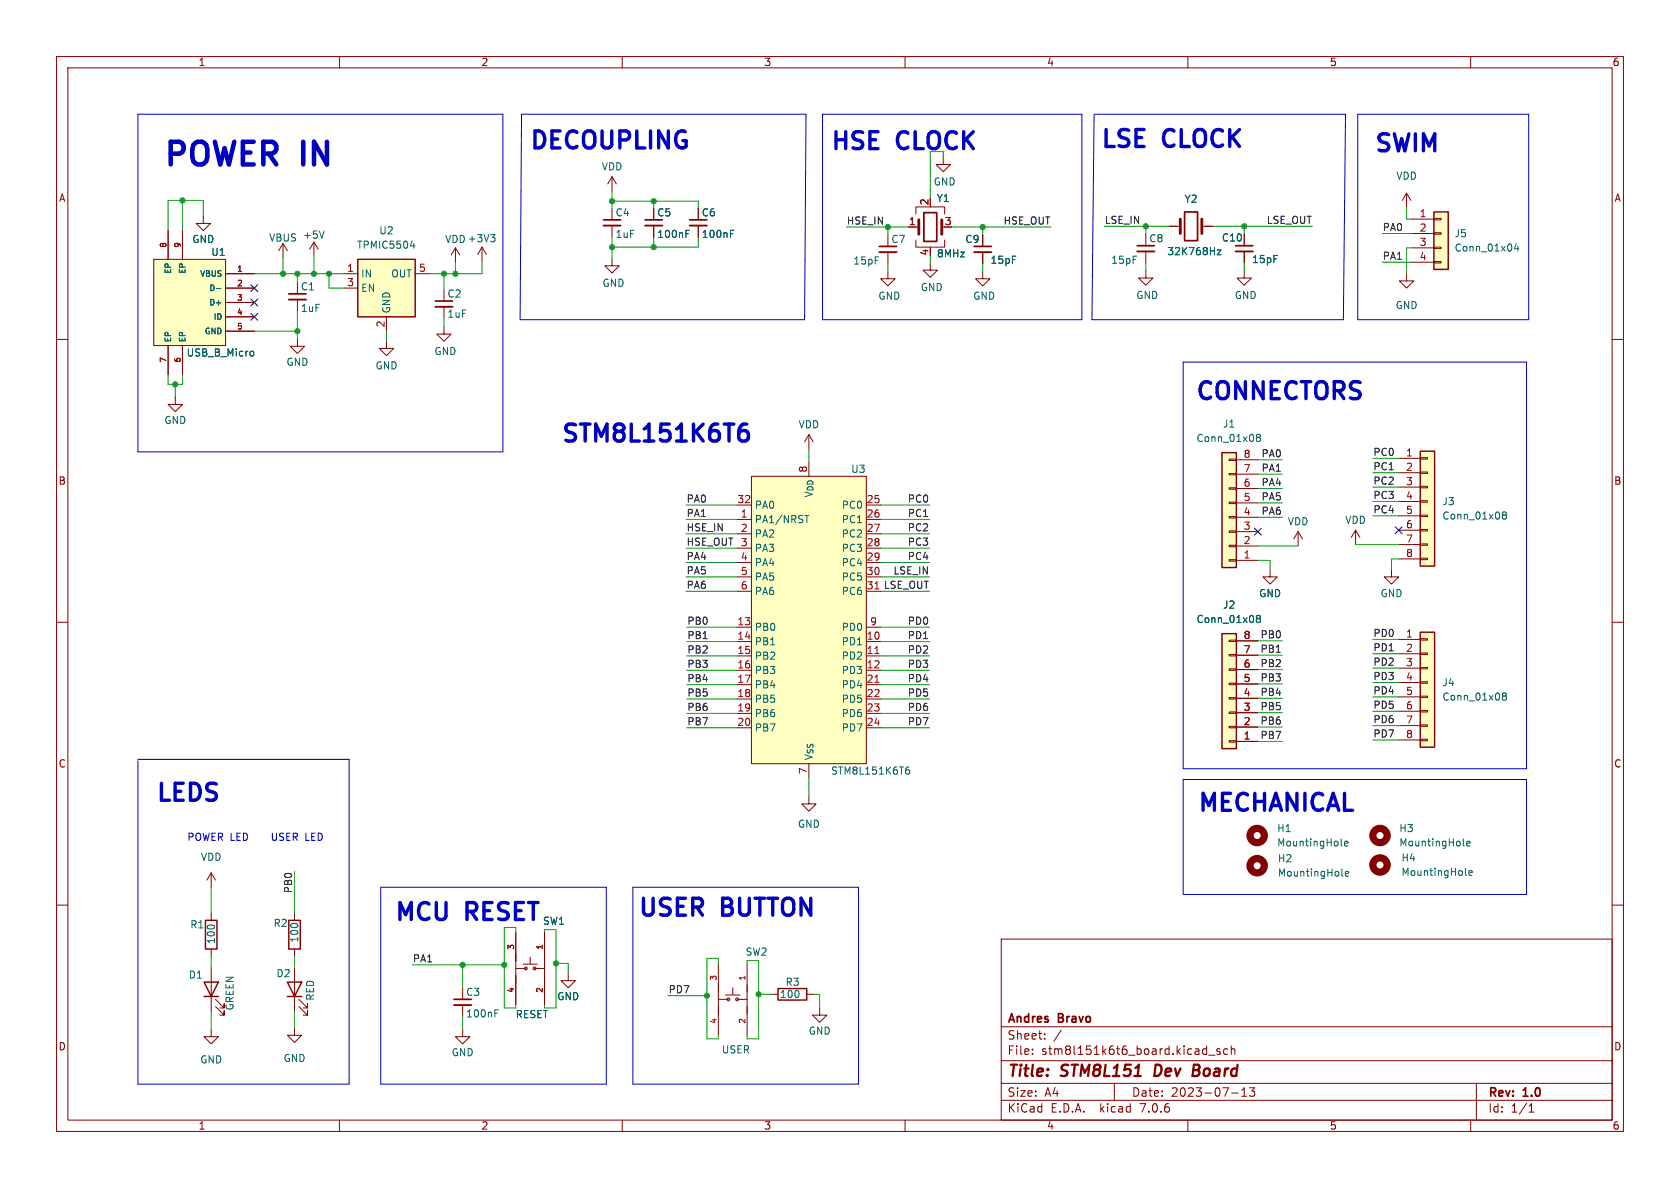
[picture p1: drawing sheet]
<svg xmlns="http://www.w3.org/2000/svg" width="297mm" height="210mm" viewBox="0 0 297 210" stroke-linecap="round" stroke-linejoin="round" font-family="sans-serif">
<g fill="none" stroke="#840000" stroke-width=".18">
<path d="M10 10h277v190h-277zM12 12h273v186h-273zM60 10v2M110 10v2M160 10v2M210 10v2M260 10v2M35.9 38.2v1.3h1.3l-1.3 1.3-1.2-1.3h1.2M108.2 31.2v2.6M108.2 39.9v2M108.2 31.2l-.8 1.3M108.2 31.2l.8 1.3"/>
<path d="M115.6 39.9v2M123.4 39.9v2M161.9 37.8v-1.2h5.1v1.2M166.8 27.8v1.3h1.2l-1.2 1.3-1.3-1.3h1.3M248.7 34.2l-.8 1.2M248.7 34.2v2.5M248.7 34.2l.7 1.2M249.7 38.7h3.8M253.5 38.6h1.3v.3h-1.3zM10 60h2M27.2 45.8h12.7v15.3h-12.7zM29.7 40.8v5"/>
<path d="M32.3 40.8v5M39.9 48.4h5.1M39.9 50.9h5.1M39.9 53.5h5.1M39.9 56h5.1M39.9 58.5h5.1M50 43.1l-.7 1.2M50 43.1v2.5M50 43.1l.8 1.2M52.6 59.9v1.3h1.2l-1.2 1.3-1.3-1.3h1.3M52.6 53v2M55.5 42.8l-.8 1.3"/>
<path d="M55.5 42.8v2.5M55.5 42.8l.8 1.3M60.7 48.4h2.5M60.7 50.9h2.5M68.3 56v2.5M73.4 48.4h2.5M78.5 57.8v1.3h1.3l-1.3 1.2-1.3-1.2h1.3M78.5 54.2v2.1M80.5 43.8l-.7 1.3M80.5 43.8v2.6M80.5 43.8l.8 1.3M85.2 43.7l-.7 1.3"/>
<path d="M85.2 43.7v2.5M85.2 43.7l.8 1.3M108.2 45.7v1.3h1.3l-1.3 1.3-1.3-1.3h1.3M157 48v1.3h1.2l-1.2 1.2-1.3-1.2h1.3M157 44.6v2M160.7 40.1h1.7M161.9 42.4v1.3h5.1v-1.3M164.5 46.5v1.3h1.2l-1.2 1.2-1.3-1.2h1.3M164.5 43.7v.2M173.7 48v1.3h1.3l-1.3 1.2-1.2-1.2h1.2M173.7 41.5v2.1M173.7 44.6v2"/>
<path d="M202.6 47.9v1.2h1.2l-1.2 1.3-1.3-1.3h1.3M202.6 44.5v2M206.8 40h1.9M212.5 40h1.9M220 47.9v1.2h1.2l-1.2 1.3-1.3-1.3h1.3M220 41.4v2M220 44.5v2M248.7 48.4v1.3h1.2l-1.2 1.2-1.3-1.2h1.3M249.7 41.3h3.8M249.7 43.8h3.8M249.7 46.4h3.8M253.5 46.2h1.3v.3h-1.3z"/>
<path d="M253.5 43.7h1.3v.2h-1.3zM253.5 41.1h1.3v.3h-1.3zM285 60h2M29.7 61.1v5.1M31 70.2v1.3h1.3l-1.3 1.3-1.3-1.3h1.3M32.3 61.1v5.1M68.3 60.3v1.3h1.3l-1.3 1.3-1.2-1.3h1.2M143 76.8v2.6M143 76.8l-.8 1.3M143 76.8l.8 1.3M130.3 91.8h2.5M130.3 94.4h2.5"/>
<path d="M130.3 89.3h2.5M130.3 96.9h2.5M130.3 99.4h2.5M132.8 84.2h20.4v50.8h-20.4zM153.2 91.8h2.5M153.2 94.4h2.5M153.2 89.3h2.5M153.2 96.9h2.5M153.2 99.4h2.5M217.3 81.2h1.3v.2h-1.3zM217.3 83.7h1.3v.2h-1.3zM217.3 86.2h1.3v.3h-1.3z"/>
<path d="M217.3 88.8h1.3v.2h-1.3zM217.3 91.3h1.3v.3h-1.3zM217.3 93.9h1.3v.2h-1.3zM217.3 96.4h1.3v.2h-1.3zM217.3 98.9h1.3v.3h-1.3zM218.6 99.1h3.8M218.6 96.5h3.8M218.6 94h3.8M218.6 91.4h3.8M218.6 88.9h3.8M218.6 86.4h3.8M218.6 83.8h3.8"/>
<path d="M218.6 81.3h3.8M229.5 94l-.8 1.3M229.5 94v2.5M229.5 94l.8 1.3M239.6 93.7l-.7 1.3M239.6 93.7v2.6M239.6 93.7l.8 1.3M247.3 81h3.8M247.3 83.6h3.8M247.3 86.1h3.8M247.3 88.6h3.8M247.3 91.2h3.8"/>
<path d="M247.3 93.7h3.8M247.3 96.3h3.8M247.3 98.8h3.8M251.1 98.7h1.2v.2h-1.2zM251.1 96.1h1.2v.3h-1.2zM251.1 93.6h1.2v.3h-1.2zM251.1 91.1h1.2v.2h-1.2zM251.1 88.5h1.2v.3h-1.2zM251.1 86h1.2v.2h-1.2zM251.1 83.4h1.2v.3h-1.2zM251.1 80.9h1.2v.3h-1.2zM10 110h2"/>
<path d="M130.3 113.4h2.5M130.3 116h2.5M130.3 118.5h2.5M130.3 110.9h2.5M130.3 102h2.5M130.3 104.5h2.5M153.2 113.4h2.5M153.2 116h2.5M153.2 118.5h2.5M153.2 110.9h2.5M153.2 102h2.5M217.3 113.2h1.3v.2h-1.3z"/>
<path d="M217.3 115.7h1.3v.3h-1.3zM217.3 118.2h1.3v.3h-1.3zM218.6 118.4h3.8M218.6 115.8h3.8M218.6 113.3h3.8M224.5 100.7v1.3h1.3l-1.3 1.3-1.2-1.3h1.2M246 100.7v1.3h1.3l-1.3 1.3-1.3-1.3h1.3M247.3 113h3.8M247.3 115.6h3.8M247.3 118.1h3.8M251.1 118h1.2v.2h-1.2zM251.1 115.4h1.2v.3h-1.2z"/>
<path d="M251.1 112.9h1.2v.3h-1.2zM285 110h2M130.3 121h2.5M130.3 123.6h2.5M130.3 126.1h2.5M130.3 128.7h2.5M143 135v2.5M153.2 121h2.5M153.2 123.6h2.5M153.2 126.1h2.5M153.2 128.7h2.5M217.3 120.8h1.3v.2h-1.3z"/>
<path d="M217.3 123.3h1.3v.3h-1.3zM217.3 125.9h1.3v.2h-1.3zM217.3 128.4h1.3v.3h-1.3zM217.3 130.9h1.3v.3h-1.3zM218.6 131.1h3.8M218.6 128.5h3.8M218.6 126h3.8M218.6 123.4h3.8M218.6 120.9h3.8M247.3 120.7h3.8M247.3 123.2h3.8M247.3 125.7h3.8"/>
<path d="M247.3 128.3h3.8M247.3 130.8h3.8M251.1 130.7h1.2v.2h-1.2zM251.1 128.1h1.2v.3h-1.2zM251.1 125.6h1.2v.3h-1.2zM251.1 123.1h1.2v.2h-1.2zM251.1 120.5h1.2v.3h-1.2zM10 160h2M37.3 154.3v2.5M37.3 154.3l-.7 1.3M37.3 154.3l.8 1.3M143 140.8v1.3h1.3l-1.3 1.3-1.3-1.3h1.3"/>
<path d="M285 160h2M37.3 161.4v1.3M37.3 167.8v1.2M37.3 171.1v7.6M38.1 177.9l1.5 1.6v-.8v.8h-.7M38.1 176.7l1.5 1.5v-.8v.8h-.7M52.1 161.4v1.3M52.1 167.8v1.2M52.1 171.1v7.6M52.8 177.9l1.6 1.6v-.8v.8h-.8M52.8 176.7l1.6 1.5v-.8v.8h-.8M81.8 177.7v2"/>
<path d="M91.2 164.8v12.7M91.2 171.2h1.8M92.5 170.4h2.5M93.7 169.2v1.2M94.5 171.2h1.8M96.3 164.8v12.7M100.5 172.1v1.3h1.2l-1.2 1.2-1.3-1.2h1.3M127 170.3v12.7M127 176.7h1.8M128.3 175.9h2.5M129.5 174.6v1.3M130.3 176.7h1.8"/>
<path d="M132.1 170.3v12.7M136.3 175.8h1.2M142.6 175.8h1.3M144.9 178.2v1.3h1.3l-1.3 1.2-1.3-1.2h1.3M177 166h108v32h-108zM37.3 182v1.3h1.3l-1.3 1.2-1.2-1.2h1.2M52.1 181.7v1.3h1.2l-1.2 1.3-1.3-1.3h1.3M60 198v2M81.8 182v1.3h1.3l-1.3 1.2-1.3-1.2h1.3M110 198v2M160 198v2M177 194.5h108"/>
<path d="M177 191.5h108M177 187.5h108M177 181.5h108M182.5 186.3v.1M182.5 185.5v.1M184.7 183.6v.1M184.7 182.8v.1M187.6 182.1l-1.3 2M197 191.5v3M210 198v2M213.7 186.5h1.1M215.7 185.5l-.4-.1-.2 .2 .1 .2 .5 .2v.3h-.6"/>
<path d="M217 185.5l-.4-.1-.3 .3v.4l.2 .2h.5M217.7 185.5l.2-.1 .3 .1 .1 .9M217.7 184.9v1.5M217.7 193.2h1.2M219.5 193.8h.9M219.5 192.7l.5-.4v1.5M220.9 192.3h.9l-.5 .6 .4 .1v.7l-.2 .1h-.4l-.2-.1M260 198v2M261 191.5v6.5M270.3 196.6h.9M270.3 195.5l.4-.4v1.5"/>
<circle cx="93" cy="171.2" r=".25"/>
<circle cx="94.5" cy="171.2" r=".25"/>
<circle cx="128.8" cy="176.7" r=".25"/>
<circle cx="130.3" cy="176.7" r=".25"/>
</g>
<path d="M204.3 188.2l-.2 2h.4M211 189.2h.6M211.1 188.2h.6M211.6 189.2l.3 .1M211.8 190.1l-1 .1M211.8 189.1l-.2 .1" fill="none" stroke="#840000" stroke-width=".4"/>
<g fill="none" stroke="#840000" stroke-width="1.3">
<circle cx="222.2" cy="147.7" r="1.27"/>
<circle cx="222.2" cy="153" r="1.27"/>
<circle cx="244" cy="152.9" r="1.27"/>
<circle cx="244" cy="147.7" r="1.27"/>
</g>
<g fill="none" stroke="#006464" stroke-width=".18">
<path d="M38.3 51h.7M57.3 40.8l-.4 1.3M72.6 43.5h.7M73.2 43v.9M86.7 41.5h.8l-.4 .5M87.3 42l.2 .2v.3l-.2 .2M121.3 41.3h.4M121.3 40.7h.6M129.1 41.3h.5M129.1 40.7h.6M215.2 44.2h.7l-.7 .8h.7M268 43.1l-.3 .9h.8"/>
<path d="M268.3 43.5v.9M44.4 62.1l.3 .1 .2 .1-.1 .5-.4 .1M222.3 77.3l-.2-.2 .2-.3h.3l.2 .2-.2 .3M222.3 77.3l-.2 .3 .1 .3 .1 .1h.4l.1-.2v-.2l-.2-.3M222.3 77.3h.3M142.3 91.1h.7M142.6 91.1v1.3M265.8 91l-.2-.2 .2-.3h.3l.2 .2-.2 .3M265.8 91l-.2 .3v.2l.2 .3h.3l.2-.3v-.2l-.2-.3M265.8 91h.3M222.3 109.3l-.2-.2 .2-.3h.3l.2 .2-.2 .3M222.3 109.3l-.2 .3 .1 .3 .1 .2 .4-.1 .1-.2v-.2l-.2-.3"/>
<path d="M222.3 109.3h.3M160.2 136.1h.4l.2 .2-.1 .5h-.5M160.7 135.6h-.4l-.1 .3M265.8 123l-.2-.2 .2-.3h.3l.2 .2-.2 .3M265.8 123l-.2 .3v.2l.2 .3h.3l.2-.3v-.2l-.2-.3M265.8 123h.3M237.1 149.4l.2 .2M237.2 154.7l.2 .2M237.7 149.1l.6-.1-.1-.2-.3-.1-.2 .2 .1 .6h.4M237.8 154.5l.6-.2v-.2l-.4-.1-.2 .2 .1 .6h.5M258.7 149.4l.2 .2M259.1 154.6l.2 .2"/>
<path d="M259.3 149.1l.6-.1-.1-.2-.3-.1-.2 .2 .1 .6h.4M259.7 154.3l.6-.1-.1-.2-.3-.1-.2 .2v.6h.5M87.5 179.1h.4M87.5 178.5h.6"/>
</g>
<path d="M106.7 39.9h3M114 39.9h3.1M121.9 39.9h3.1M51.1 53h3M77 54.2h3M155.4 44.6h3.1M172.2 44.6h3.1M201 44.5h3.1M218.4 44.5h3.1M80.3 177.7h3" fill="none" stroke="#840000" stroke-width=".33"/>
<path d="M106.7 38.9h3M114 38.9h3.1M121.9 38.9h3.1M163.3 37.6h2.3v5.1h-2.3zM209.4 37.5h2.3v5h-2.3zM51.1 51.9h3M77 53.2h3M155.4 43.6h3.1M172.2 43.6h3.1M201 43.4h3.1M218.4 43.4h3.1M80.3 176.7h3" fill="none" stroke="#840000" stroke-width=".3"/>
<g fill="#ffffc2" stroke="#ffffc2" stroke-width=".18">
<path d="M251.1 111.8h2.5v20.3h-2.5z"/>
<path d="M216 80h2.6v20.3h-2.6z"/>
<path d="M251.1 79.8h2.5v20.3h-2.5z"/>
<path d="M132.8 84.2h20.4v50.8h-20.4z"/>
<path d="M27.2 45.8h12.7v15.3h-12.7z"/>
<path d="M253.5 37.5h2.5v10.1h-2.5z"/>
<path d="M63.2 45.8h10.2v10.2h-10.2z"/>
<path d="M216 112h2.6v20.3h-2.6z"/>
<circle cx="128.8" cy="176.7" r=".25"/>
<circle cx="130.3" cy="176.7" r=".25"/>
<circle cx="93" cy="171.2" r=".25"/>
<circle cx="94.5" cy="171.2" r=".25"/>
</g>
<g fill="none" stroke="#840000" stroke-width=".25">
<path d="M253.5 37.5h2.5v10.1h-2.5zM63.2 45.8h10.2v10.2h-10.2zM251.1 79.8h2.5v20.3h-2.5zM216 80h2.6v20.3h-2.6zM216 112h2.6v20.3h-2.6zM251.1 111.8h2.5v20.3h-2.5zM36.1 173.6h2.5l-1.3 2.5zM36.1 176.1h2.5M36.3 162.7h2.1v5.1h-2.1zM50.8 173.6h2.5l-1.2 2.5zM50.8 176.1h2.5M51.1 162.7h2v5.1h-2z"/>
<path d="M137.5 174.8h5.1v2h-5.1z"/>
</g>
<path d="M154.7 115.5h.7M154.7 120.6h.7" fill="none" stroke="#a90000" stroke-width=".18"/>
<path d="M162.4 38.9v2.5M166.5 38.9v2.5M208.7 38.7v2.6M212.5 38.7v2.6" fill="none" stroke="#840000" stroke-width=".51"/>
<path d="M131.2 76.1h.5l.3 .2 .3 .4v.7l-.1 .3-.5 .3h-.5M132 75h-.5l-.3 .1" fill="none" stroke="#0000c2" stroke-width=".6"/>
<path d="M24.4 20.2h64.5v59.7h-64.5zM92.2 20.2h50.3l-.3 36.3h-50.3zM145.4 20.2h45.9v36.3h-45.9zM193.4 20.2l-.4 36.3h44.5l.4-36.3h-44.4M240 20.2h30.3v36.3h-30.3zM209.2 64h60.7v71.9h-60.7zM24.4 134.2h37.3v57.4h-37.3v-57.1M209.2 137.8h60.7v20.3h-60.7zM67.3 156.8h39.9v34.8h-39.9zM111.9 156.8h39.9v34.8h-39.9z" fill="none" stroke="#0000c2" stroke-width=".18"/>
<g fill="none" stroke="#009600" stroke-width=".18">
<path d="M32.3 35.4v5.4M35.9 38.2v-2.8h-6.2v5.4M108.2 35.6h15.2v1.2M108.2 33.8v3M115.6 35.6v1.2M164.5 26.8v8.3M248.7 36.7v2h1M45 48.4h15.7M45 58.5h7.6M50 45.6v2.8M52.6 48.4v1.5M52.6 55v4.9"/>
<path d="M55.5 45.3v3.1M58.2 48.4v2.5h2.5M68.3 58.5v1.8M78.5 48.4v2.8M78.5 56.3v1.5M80.5 46.4v2M85.2 46.2v2.2h-9.3M108.2 41.9v3.8M115.6 41.9v1.8M123.4 41.9v1.8h-15.2M149.6 40.1h11.1M157 40.1v1.4"/>
<path d="M157 46.6v1.4M164.5 45.2v1.3M168.3 40.1h17.5M173.7 40.1v1.4M173.7 46.6v1.4M195.2 40h11.6M202.6 40v1.4M202.6 46.5v1.4M214.4 40h17.6M220 40v1.4M220 46.5v1.4M244.3 46.4h5.4"/>
<path d="M244.3 41.3h5.4M249.7 43.8h-1v4.6M29.7 66.2v1.7h2.6v-1.7M31 67.9v2.3M143 79.4v2.3M121.3 91.8h9M121.3 94.4h9M121.3 89.3h9M121.3 96.9h9M121.3 99.4h9M155.7 91.8h8.6M155.7 94.4h8.6"/>
<path d="M155.7 89.3h8.6M155.7 96.9h8.6M155.7 99.4h8.6M222.4 91.4h4.3M222.4 86.4h4.3M222.4 99.1h2.1v1.6M222.4 88.9h4.3M222.4 96.5h7.1M222.4 83.8h4.3M222.4 81.3h4.3M239.6 96.3h7.7M242.7 81h4.6"/>
<path d="M242.7 83.6h4.6M242.7 86.1h4.6M242.7 88.6h4.6M242.7 91.2h4.6M247.3 98.8h-1.3v1.9M121.3 104.5h9M121.3 102h9M121.4 110.9h8.9M121.4 116h8.9M121.4 113.4h8.9M121.4 118.5h8.9M155.7 104.5h8.6"/>
<path d="M155.7 110.9h8.6M155.7 102h8.6M155.7 116h8.6M155.7 113.4h8.6M155.7 118.5h8.6M222.4 113.3h4.3M222.4 115.8h4.3M222.4 118.4h4.3M242.7 118.1h4.6M242.7 115.6h4.6M242.7 113h4.6M121.4 121h8.9"/>
<path d="M121.4 123.6h8.9M121.4 128.7h8.9M121.4 126.1h8.9M143 137.5v3.3M155.7 121h8.6M155.7 123.6h8.6M155.7 128.7h8.6M155.7 126.1h8.6M222.4 128.5h4.3M222.4 131.1h4.3M222.4 126h4.3M222.4 120.9h4.3"/>
<path d="M222.4 123.4h4.3M242.7 130.8h4.6M242.7 125.7h4.6M242.7 120.7h4.6M242.7 123.2h4.6M242.7 128.3h4.6M37.3 156.8v4.6M52.1 154.1v7.3M37.3 169v2.1M37.3 178.7v3.3M52.1 169v2.1M52.1 178.7v3"/>
<path d="M72.9 170.6h16.3M81.8 170.6v4M81.8 179.7v2.3M89.2 164v14.2h2v-.7M91.2 164v.8M96.3 164.8v-.5h2v13.9h-2v-.7M98.3 170.3h2.2v1.8M118.1 176h6.9M127 170.3v-.9h-2v14.2h2v-.6M132.1 170.3v-.5h2v13.8h-2v-.6M134.1 175.8h2.2M143.9 175.8h1v2.4"/>
</g>
<path d="M44.3 55.4l1.3 1.2M44.3 52.9l1.3 1.2M44.3 50.3l1.3 1.2M45.6 55.4l-1.3 1.2M45.6 52.9l-1.3 1.2M45.6 50.3l-1.3 1.2M221.8 93.4l1.2 1.2M223 93.4l-1.2 1.2M246.7 93.1l1.2 1.2M247.9 93.1l-1.2 1.2" fill="none" stroke="#000084" stroke-width=".18"/>
<g fill="#009600" stroke="#009600" stroke-width=".18">
<circle cx="220" cy="40" r=".46"/>
<circle cx="202.6" cy="40" r=".46"/>
<circle cx="173.7" cy="40.1" r=".46"/>
<circle cx="55.5" cy="48.4" r=".46"/>
<circle cx="52.6" cy="48.4" r=".46"/>
<circle cx="31" cy="67.9" r=".46"/>
<circle cx="32.3" cy="35.4" r=".46"/>
<circle cx="52.6" cy="58.5" r=".46"/>
<circle cx="50" cy="48.4" r=".46"/>
<circle cx="134.1" cy="175.8" r=".46"/>
<circle cx="125" cy="176" r=".46"/>
<circle cx="89.2" cy="170.6" r=".46"/>
<circle cx="98.3" cy="170.3" r=".46"/>
<circle cx="115.6" cy="43.7" r=".46"/>
<circle cx="108.2" cy="43.7" r=".46"/>
<circle cx="157" cy="40.1" r=".46"/>
<circle cx="108.2" cy="35.6" r=".46"/>
<circle cx="115.6" cy="35.6" r=".46"/>
<circle cx="80.5" cy="48.4" r=".46"/>
<circle cx="78.5" cy="48.4" r=".46"/>
<circle cx="58.2" cy="48.4" r=".46"/>
<circle cx="81.8" cy="170.6" r=".46"/>
</g>
<g font-size="5.6" fill="#0000c2">
<text x="28.7" y="29.6">POWER</text>
<text x="53.7" y="29.6">IN</text>
</g>
<g font-size="4.2" fill="#0000c2">
<text x="93.5" y="26.5">DECOUPLING</text>
<text x="146.7" y="26.7">HSE</text>
<text x="194.4" y="26.3">LSE</text>
<text x="205.9" y="26.3">CLOCK</text>
<text x="242.8" y="27.1">SWIM</text>
<text x="211.2" y="70.9">CONNECTORS</text>
<text x="99.1" y="78.4">STM8L151K6T6</text>
<text x="27.4" y="141.9">LEDS</text>
<text x="211.6" y="143.6">MECHANICAL</text>
<text x="69.6" y="162.9">MCU</text>
<text x="112.6" y="162.2">USER</text>
<text x="127.8" y="162.2">BUTTON</text>
</g>
<g font-size="4.2" fill="#009600">
<text x="158.9" y="26.7">CLOCK</text>
<text x="82.7" y="162.9">RESET</text>
</g>
<g font-size="2.8" fill="#840000">
<text x="178" y="190.9">Title:</text>
<text x="187.7" y="190.9">STM8L151</text>
<text x="204.9" y="190.9">Dev</text>
<text x="212.5" y="190.9">Board</text>
</g>
<g font-size="2.1" fill="#840000">
<text x="178" y="184">Sheet:</text>
<text x="178" y="181.2">Andres</text>
<text x="187.2" y="181.2">Bravo</text>
<text x="178" y="186.7">File:</text>
<text x="184.1" y="186.7">stm8l151k6t6_board.kicad_sch</text>
<text x="178" y="196.9">KiCad</text>
<text x="178" y="194.1">Size:</text>
<text x="184.7" y="194.1">A4</text>
<text x="185.7" y="196.9">E.D.A.</text>
<text x="194.6" y="196.9">kicad</text>
<text x="200" y="194.1">Date:</text>
<text x="201.8" y="196.9">7.0.6</text>
<text x="207" y="194.1">2023-07-13</text>
<text x="263" y="194.3">Rev:</text>
<text x="263" y="196.9">Id:</text>
<text x="267.1" y="196.9">1/1</text>
<text x="269.4" y="194.3">1.0</text>
</g>
<g font-size="1.8" fill="#840000">
<text x="35" y="11.9">1</text>
<text x="85" y="11.9">2</text>
<text x="135" y="11.9">3</text>
<text x="185" y="11.9">4</text>
<text x="235" y="11.9">5</text>
<text x="285" y="11.9">6</text>
<text x="10.3" y="35.9">A</text>
<text x="285.3" y="35.9">A</text>
<text x="116.1" y="38.5">C5</text>
<text x="124" y="38.5">C6</text>
<text x="10.3" y="85.9">B</text>
<text x="285.3" y="85.9">B</text>
<text x="10.3" y="135.9">C</text>
<text x="285.3" y="135.9">C</text>
<text x="10.3" y="185.9">D</text>
<text x="285.3" y="185.9">D</text>
<text x="35" y="199.9">1</text>
<text x="85" y="199.9">2</text>
<text x="135" y="199.9">3</text>
<text x="185" y="199.9">4</text>
<text x="235" y="199.9">5</text>
<text x="285" y="199.9">6</text>
</g>
<g font-size="1.8" fill="#006464">
<text x="106.3" y="30.3">VDD</text>
<text x="165" y="33">GND</text>
<text x="165.5" y="35.9">Y1</text>
<text x="246.8" y="32">VDD</text>
<text x="67" y="41.6">U2</text>
<text x="108.7" y="38.5">C4</text>
<text x="209.3" y="36">Y2</text>
<text x="33.9" y="43.2">GND</text>
<text x="37.3" y="45.4">U1</text>
<text x="47.5" y="42.9">VBUS</text>
<text x="53.5" y="42.4">+5V</text>
<text x="63" y="44.2">TPMIC5504</text>
<text x="78.6" y="43.2">VDD+3V3</text>
<text x="108.7" y="42.3">1uF</text>
<text x="116.1" y="42.3">100nF</text>
<text x="124" y="42.3">100nF</text>
<text x="150.8" y="47">15pF</text>
<text x="157.5" y="43.2">C7</text>
<text x="165.5" y="45.7">8MHz</text>
<text x="170.6" y="43.2">C9</text>
<text x="175" y="46.8">15pF</text>
<text x="196.4" y="46.8">15pF</text>
<text x="203.1" y="43">C8</text>
<text x="206.3" y="45.3">32K768Hz</text>
<text x="215.9" y="42.9">C10</text>
<text x="221.2" y="46.7">15pF</text>
<text x="257.1" y="42.1">J5</text>
<text x="257.1" y="44.7">Conn_01x04</text>
<text x="53.1" y="51.5">C1</text>
<text x="63.8" y="49.3">IN</text>
<text x="63.8" y="51.8">EN</text>
<text x="69.1" y="49.3">OUT</text>
<text x="79" y="52.8">C2</text>
<text x="106.4" y="50.9">GND</text>
<text x="155.2" y="53.2">GND</text>
<text x="162.7" y="51.7">GND</text>
<text x="172" y="53.2">GND</text>
<text x="200.8" y="53.1">GND</text>
<text x="218.2" y="53.1">GND</text>
<text x="53.1" y="55.3">1uF</text>
<text x="69.2" y="55.5" transform="rotate(-90 69.2 55.5)">GND</text>
<text x="79" y="56.4">1uF</text>
<text x="246.6" y="54.8">GND</text>
<text x="32.9" y="63.2">USB_B_Micro</text>
<text x="50.5" y="64.9">GND</text>
<text x="66.3" y="65.5">GND</text>
<text x="76.7" y="63">GND</text>
<text x="29" y="75.2">GND</text>
<text x="141.1" y="75.9">VDD</text>
<text x="216.1" y="75.8">J1</text>
<text x="150.4" y="83.8">U3</text>
<text x="211.4" y="78.3">Conn_01x08</text>
<text x="143.9" y="88.1" transform="rotate(-90 143.9 88.1)">V_{DD}</text>
<text x="254.9" y="89.5">J3</text>
<text x="133.3" y="92.7">PA1/NRST</text>
<text x="133.3" y="95.2">PA2</text>
<text x="133.3" y="90.1">PA0</text>
<text x="148.7" y="90.1">PC0</text>
<text x="148.7" y="92.7">PC1</text>
<text x="148.7" y="95.2">PC2</text>
<text x="227.6" y="93.1">VDD</text>
<text x="237.7" y="92.8">VDD</text>
<text x="254.9" y="92">Conn_01x08</text>
<text x="133.3" y="97.8">PA3</text>
<text x="133.3" y="100.3">PA4</text>
<text x="148.7" y="97.8">PC3</text>
<text x="148.7" y="100.3">PC4</text>
<text x="133.3" y="102.8">PA5</text>
<text x="133.3" y="105.4">PA6</text>
<text x="148.7" y="102.8">PC5</text>
<text x="148.7" y="105.4">PC6</text>
<text x="216.1" y="107.8">J2</text>
<text x="222.5" y="105.8">GND</text>
<text x="244" y="105.8">GND</text>
<text x="133.3" y="111.7">PB0</text>
<text x="148.7" y="111.7">PD0</text>
<text x="211.4" y="110.3">Conn_01x08</text>
<text x="133.3" y="114.3">PB1</text>
<text x="133.3" y="116.8">PB2</text>
<text x="133.3" y="119.4">PB3</text>
<text x="148.7" y="114.3">PD1</text>
<text x="148.7" y="116.8">PD2</text>
<text x="148.7" y="119.4">PD3</text>
<text x="133.3" y="121.9">PB4</text>
<text x="133.3" y="124.4">PB5</text>
<text x="148.7" y="121.9">PD4</text>
<text x="148.7" y="124.4">PD5</text>
<text x="254.9" y="121.5">J4</text>
<text x="254.9" y="124.1">Conn_01x08</text>
<text x="133.3" y="127">PB6</text>
<text x="133.3" y="129.5">PB7</text>
<text x="148.7" y="127">PD6</text>
<text x="148.7" y="129.5">PD7</text>
<text x="143.9" y="134.5" transform="rotate(-90 143.9 134.5)">V_{SS}</text>
<text x="146.8" y="137.1">STM8L151K6T6</text>
<text x="141" y="146.5">GND</text>
<text x="225.7" y="147.3">H1</text>
<text x="225.7" y="149.8">MountingHole</text>
<text x="247.3" y="147.3">H3</text>
<text x="247.3" y="149.8">MountingHole</text>
<text x="35.4" y="152.4">VDD</text>
<text x="225.8" y="152.6">H2</text>
<text x="225.8" y="155.2">MountingHole</text>
<text x="247.7" y="152.5">H4</text>
<text x="247.7" y="155">MountingHole</text>
<text x="33.5" y="164.3">R1</text>
<text x="38.2" y="167" transform="rotate(-90 38.2 167)">100</text>
<text x="48.3" y="164.1">R2</text>
<text x="52.9" y="166.7" transform="rotate(-90 52.9 166.7)">100</text>
<text x="95.9" y="163.7">SW1</text>
<text x="33.3" y="173.2">D1</text>
<text x="48.8" y="172.9">D2</text>
<text x="131.7" y="169.1">SW2</text>
<text x="41.5" y="178.7" transform="rotate(-90 41.5 178.7)">GREEN</text>
<text x="55.7" y="177" transform="rotate(-90 55.7 177)">RED</text>
<text x="82.3" y="176.3">C3</text>
<text x="98.4" y="177">GND</text>
<text x="137.8" y="176.6">100</text>
<text x="138.8" y="174.5">R3</text>
<text x="82.3" y="180.1">100nF</text>
<text x="91.1" y="180.2">RESET</text>
<text x="142.9" y="183.1">GND</text>
<text x="35.3" y="188.2">GND</text>
<text x="50" y="187.9">GND</text>
<text x="79.8" y="186.9">GND</text>
<text x="127.5" y="186.4">USER</text>
</g>
<g font-size="1.8" fill="#0f0f0f">
<text x="149.6" y="39.8">HSE_IN</text>
<text x="177.3" y="39.8">HSE_OUT</text>
<text x="195.2" y="39.7">LSE_IN</text>
<text x="223.8" y="39.7">LSE_OUT</text>
<text x="244.3" y="40.9">PA0</text>
<text x="244.3" y="46">PA1</text>
<text x="222.9" y="83.5">PA1</text>
<text x="222.9" y="80.9">PA0</text>
<text x="242.7" y="83.2">PC1</text>
<text x="242.7" y="80.7">PC0</text>
<text x="121.3" y="88.9">PA0</text>
<text x="160.4" y="88.9">PC0</text>
<text x="222.9" y="88.6">PA5</text>
<text x="222.9" y="86">PA4</text>
<text x="242.7" y="88.3">PC3</text>
<text x="242.7" y="85.8">PC2</text>
<text x="121.3" y="94">HSE_IN</text>
<text x="121.3" y="91.5">PA1</text>
<text x="160.4" y="94">PC2</text>
<text x="160.4" y="91.5">PC1</text>
<text x="222.9" y="91.1">PA6</text>
<text x="242.7" y="90.8">PC4</text>
<text x="121.3" y="99.1">PA4</text>
<text x="121.3" y="101.6">PA5</text>
<text x="121.3" y="96.6">HSE_OUT 3</text>
<text x="157.8" y="101.6">LSE_IN</text>
<text x="160.4" y="99.1">PC4</text>
<text x="160.4" y="96.6">PC3</text>
<text x="121.3" y="104.2">PA6</text>
<text x="153.1" y="104.3">31 LSE_OUT</text>
<text x="121.4" y="113.1">PB1</text>
<text x="121.4" y="110.5">PB0</text>
<text x="160.4" y="113.1">PD1</text>
<text x="160.4" y="110.5">PD0</text>
<text x="222.7" y="112.9">PB0</text>
<text x="242.7" y="112.7">PD0</text>
<text x="121.4" y="115.6">PB2</text>
<text x="121.4" y="118.1">PB3</text>
<text x="160.4" y="118.1">PD3</text>
<text x="160.4" y="115.6">PD2</text>
<text x="222.7" y="118">PB2</text>
<text x="222.7" y="115.5">PB1</text>
<text x="242.7" y="117.8">PD2</text>
<text x="242.7" y="115.2">PD1</text>
<text x="121.4" y="120.7">PB4</text>
<text x="121.4" y="125.8">PB6</text>
<text x="121.4" y="123.2">PB5</text>
<text x="160.4" y="125.8">PD6</text>
<text x="160.4" y="123.2">PD5</text>
<text x="160.4" y="120.7">PD4</text>
<text x="222.7" y="120.6">PB3</text>
<text x="222.7" y="123.1">PB4</text>
<text x="222.7" y="125.6">PB5</text>
<text x="242.7" y="125.4">PD5</text>
<text x="242.7" y="122.8">PD4</text>
<text x="242.7" y="120.3">PD3</text>
<text x="121.4" y="128.3">PB7</text>
<text x="160.4" y="128.3">PD7</text>
<text x="222.7" y="130.7">PB7</text>
<text x="222.7" y="128.2">PB6</text>
<text x="242.7" y="130.5">PD7</text>
<text x="242.7" y="127.9">PD6</text>
<text x="51.7" y="158" transform="rotate(-90 51.7 158)">PB0</text>
<text x="72.9" y="170.2">PA1</text>
<text x="118.1" y="175.7">PD7</text>
</g>
<g font-size="1.8" fill="#a90000">
<text x="160.6" y="39.9">1</text>
<text x="164.2" y="36.4" transform="rotate(-90 164.2 36.4)">2</text>
<text x="166.9" y="39.9">3</text>
<text x="250.9" y="38.5">1</text>
<text x="250.9" y="41">2</text>
<text x="164.2" y="45.3" transform="rotate(-90 164.2 45.3)">4</text>
<text x="250.9" y="43.6">3</text>
<text x="250.9" y="46.1">4</text>
<text x="61.3" y="48.1">1</text>
<text x="61.3" y="50.7">3</text>
<text x="74" y="48.1">5</text>
<text x="68.1" y="58" transform="rotate(-90 68.1 58)">2</text>
<text x="142.7" y="83.6" transform="rotate(-90 142.7 83.6)">8</text>
<text x="219.8" y="83.6">7</text>
<text x="219.8" y="81">8</text>
<text x="248.5" y="80.8">1</text>
<text x="248.5" y="83.3">2</text>
<text x="130.3" y="89">32</text>
<text x="153.1" y="89">25</text>
<text x="219.8" y="88.6">5</text>
<text x="219.8" y="86.1">6</text>
<text x="248.5" y="85.9">3</text>
<text x="248.5" y="88.4">4</text>
<text x="130.9" y="91.6">1</text>
<text x="130.9" y="94.1">2</text>
<text x="153.1" y="91.6">26</text>
<text x="153.1" y="94.1">27</text>
<text x="219.8" y="93.7">3</text>
<text x="219.8" y="91.2">4</text>
<text x="248.5" y="90.9">5</text>
<text x="248.5" y="93.5">6</text>
<text x="130.9" y="99.2">4</text>
<text x="130.9" y="101.7">5</text>
<text x="153.1" y="96.6">28</text>
<text x="153.1" y="99.2">29</text>
<text x="153.1" y="101.7">30</text>
<text x="219.8" y="98.8">1</text>
<text x="219.8" y="96.3">2</text>
<text x="248.5" y="96">7</text>
<text x="248.5" y="98.6">8</text>
<text x="130.9" y="104.3">6</text>
<text x="130.3" y="110.6">13</text>
<text x="130.3" y="113.2">14</text>
<text x="153.1" y="113.2">10</text>
<text x="153.7" y="110.6">9</text>
<text x="219.8" y="113">8</text>
<text x="248.5" y="112.8">1</text>
<text x="130.3" y="115.7">15</text>
<text x="130.3" y="118.2">16</text>
<text x="153.1" y="115.7">11</text>
<text x="153.1" y="118.2">12</text>
<text x="219.8" y="118.1">6</text>
<text x="219.8" y="115.6">7</text>
<text x="248.5" y="115.3">2</text>
<text x="248.5" y="117.9">3</text>
<text x="130.3" y="120.8">17</text>
<text x="130.3" y="123.3">18</text>
<text x="130.3" y="125.9">19</text>
<text x="153.1" y="120.8">21</text>
<text x="153.1" y="123.3">22</text>
<text x="153.1" y="125.9">23</text>
<text x="219.8" y="125.7">3</text>
<text x="219.8" y="123.2">4</text>
<text x="219.8" y="120.7">5</text>
<text x="248.5" y="120.4">4</text>
<text x="248.5" y="122.9">5</text>
<text x="248.5" y="125.5">6</text>
<text x="130.3" y="128.4">20</text>
<text x="153.1" y="128.4">24</text>
<text x="219.8" y="130.8">1</text>
<text x="219.8" y="128.3">2</text>
<text x="248.5" y="128">7</text>
<text x="248.5" y="130.6">8</text>
<text x="142.7" y="137" transform="rotate(-90 142.7 137)">7</text>
</g>
<g font-size="1.8" fill="#0000c2">
<text x="33" y="148.7">POWER LED</text>
<text x="47.8" y="148.7">USER LED</text>
</g>
<g font-size="1.4" fill="#a90000">
<text x="29.5" y="43.9" transform="rotate(-90 29.5 43.9)">8</text>
<text x="32" y="43.9" transform="rotate(-90 32 43.9)">9</text>
<text x="41.8" y="48.1">1</text>
<text x="41.8" y="50.7">2</text>
<text x="41.8" y="53.2">3</text>
<text x="41.8" y="55.8">4</text>
<text x="41.8" y="58.3">5</text>
<text x="29.5" y="64.2" transform="rotate(-90 29.5 64.2)">7</text>
<text x="32" y="64.2" transform="rotate(-90 32 64.2)">6</text>
<text x="90.9" y="168" transform="rotate(-90 90.9 168)">3</text>
<text x="96" y="168" transform="rotate(-90 96 168)">1</text>
<text x="126.7" y="173.5" transform="rotate(-90 126.7 173.5)">3</text>
<text x="131.8" y="173.5" transform="rotate(-90 131.8 173.5)">1</text>
<text x="90.9" y="175.6" transform="rotate(-90 90.9 175.6)">4</text>
<text x="96" y="175.6" transform="rotate(-90 96 175.6)">2</text>
<text x="126.7" y="181.1" transform="rotate(-90 126.7 181.1)">4</text>
<text x="131.8" y="181.1" transform="rotate(-90 131.8 181.1)">2</text>
</g>
<g font-size="1.4" fill="#006464">
<text x="30.4" y="48.5" transform="rotate(-90 30.4 48.5)">EP</text>
<text x="33" y="48.5" transform="rotate(-90 33 48.5)">EP</text>
<text x="35.3" y="49.1">VBUS</text>
<text x="36.9" y="51.7">D-</text>
<text x="36.1" y="59.3">GND</text>
<text x="36.9" y="54.2">D+</text>
<text x="37.6" y="56.7">ID</text>
<text x="30.4" y="60.6" transform="rotate(-90 30.4 60.6)">EP</text>
<text x="33" y="60.6" transform="rotate(-90 33 60.6)">EP</text>
</g>
</svg>
